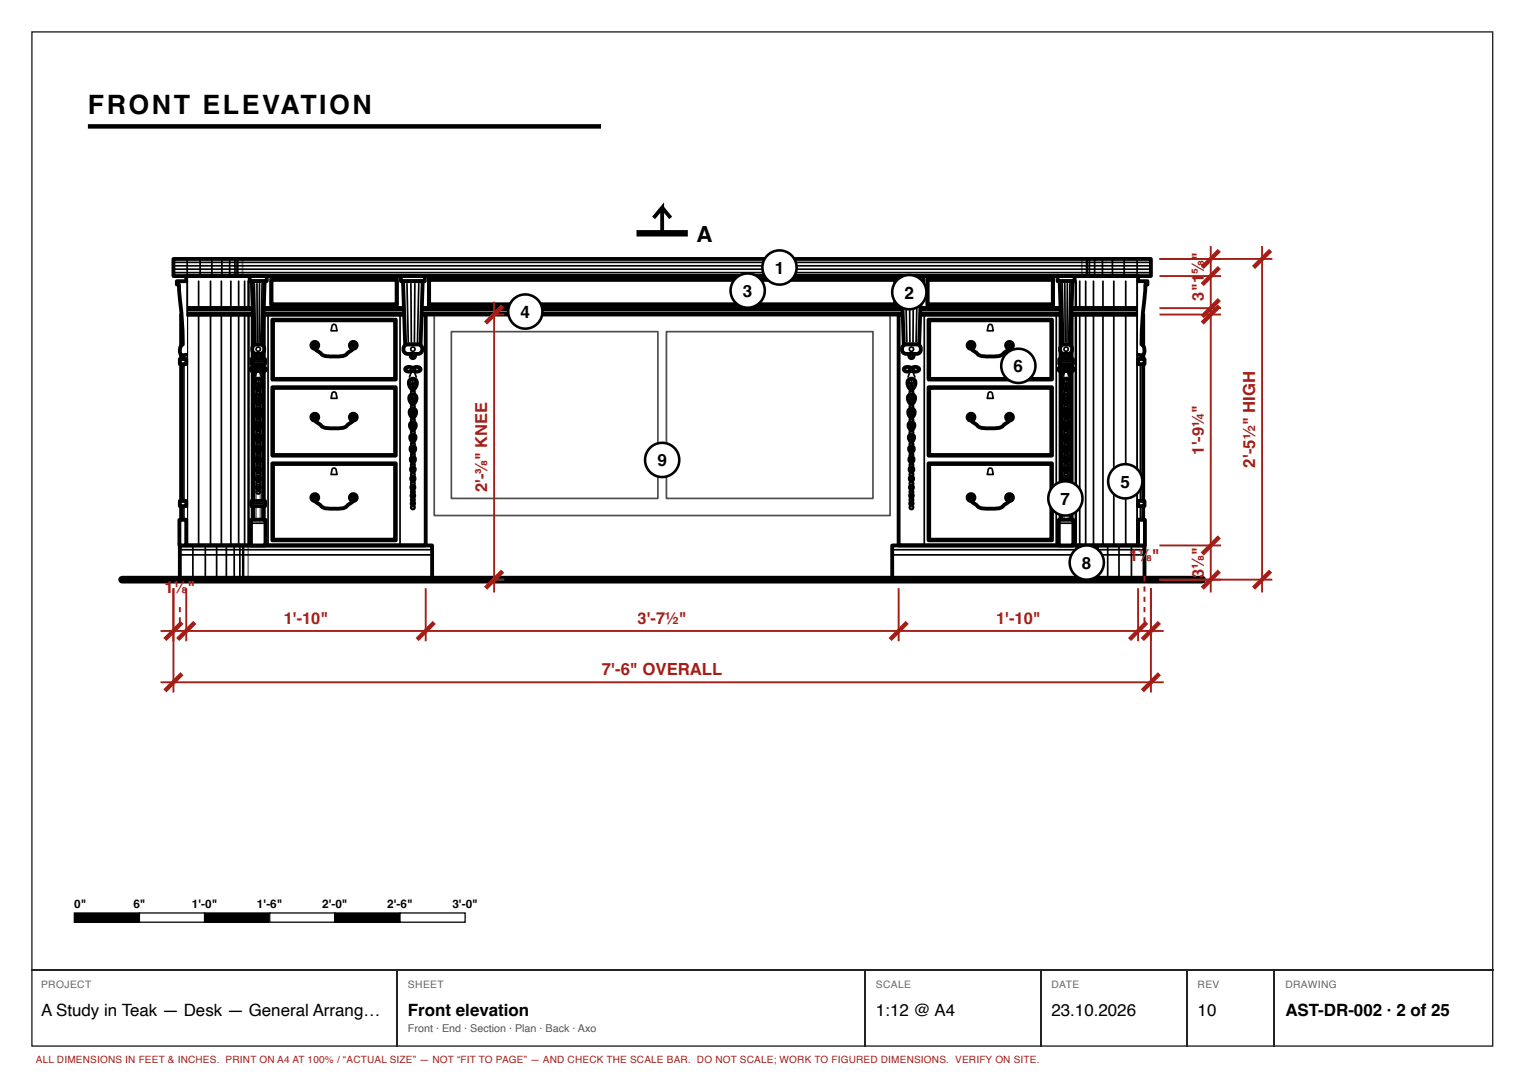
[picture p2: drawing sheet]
<svg xmlns="http://www.w3.org/2000/svg" width="297mm" height="210mm" viewBox="0 0 297 210" stroke-linecap="round" stroke-linejoin="round" font-family="sans-serif">
<path d="M6.2 6.2h284.7v197.7h-284.7z" fill="none" stroke="#222" stroke-width=".26"/>
<path d="M17.1 24.6h100" fill="none" stroke="#000" stroke-width=".88" stroke-linecap="butt"/>
<g fill="none" stroke="#000" stroke-width=".75">
<path d="M33.8 50.5h190.5v3.3h-190.5zM36.3 53.8h185.5v6.2h-185.5zM52.9 54.5h24.4v4.8h-24.4zM83.6 54.5h90.9v4.8h-90.9zM180.8 54.5h24.4v4.8h-24.4zM36.3 60h185.5v1.3h-185.5zM36.3 61.3h46.7v45h-46.7zM53.1 62.3h24v11.7h-24zM53.1 75.5h24v13.3h-24zM61.4 67.5a1.26 1.26 0 0 0 .9 1.1 2.86 2.86 0 0 0 2.8 .9h.6a2.42 2.42 0 0 0 2.2-.9 1.26 1.26 0 0 0 1-1.1M53.1 90.3h24v15h-24zM61.4 81.5a1.26 1.26 0 0 0 .9 1.1 2.86 2.86 0 0 0 2.8 .9h.6a2.42 2.42 0 0 0 2.2-.9 1.26 1.26 0 0 0 1-1.1"/>
<path d="M61.4 97.2a1.26 1.26 0 0 0 .9 1.1 2.86 2.86 0 0 0 2.8 .8h.6a2.42 2.42 0 0 0 2.2-.8 1.26 1.26 0 0 0 1-1.1M35 106.3h49.2v6.7h-49.2z"/>
<circle cx="61.4" cy="67.3" r=".67"/>
<circle cx="68.9" cy="67.3" r=".67"/>
<circle cx="61.4" cy="97" r=".67"/>
<circle cx="61.4" cy="81.3" r=".67"/>
<circle cx="68.9" cy="97" r=".67"/>
<circle cx="68.9" cy="81.3" r=".67"/>
</g>
<g fill="none" stroke="#000" stroke-width=".33">
<path d="M33.8 51.1h190.5M33.8 51.8h190.5M33.8 52.5h190.5M33.8 53.1h190.5M36.5 50.5v3.3M38.7 54.8v5.2M39 50.5v3.3M41 54.8v5.2M41.3 50.5v3.3M43.1 54.8v5.2M43.2 50.5v3.3M44.8 50.5v3.3"/>
<path d="M45 54.8v5.2M45.8 50.5v3.3M46.5 54.8v5.2M47.3 50.5v3.3M47.7 54.8v5.2M49.4 54.8v5.2M52.7 54.3h24.8v5.2h-24.8zM83.4 54.3h91.3v5.2h-91.3zM180.5 54.3h24.9v5.2h-24.9zM210.8 50.5v3.3M212.3 50.5v3.3M213.3 50.5v3.3"/>
<path d="M214.9 50.5v3.3M216.8 50.5v3.3M219.1 50.5v3.3M221.6 50.5v3.3M36.3 60.5h185.5M36.3 60.9h185.5M38.7 61.3v45M41 61.3v45M43.1 61.3v45M45 61.3v45M46.5 61.3v45M47.7 61.3v45"/>
<path d="M49.4 61.3v45M52.2 61.3v45M53.4 62.6h23.4v11h-23.4zM53.4 75.8h23.4v12.7h-23.4zM64.8 63.3l.4-.1 .3 .2 .2 1.1h-1.2zM64.8 76.5l.4-.1 .3 .2 .2 1h-1.2zM78 61.3v45M84.6 61.3h88.9v39.2h-88.9zM88 64.6h40.2v32.5h-40.2zM129.9 64.6h40.2v32.5h-40.2zM53.4 90.6h23.4v14.4h-23.4zM64.8 91.3l.4-.1 .3 .2 .2 1.1h-1.2z"/>
<path d="M35 107.1h49.2M35 108.1h49.2M37.6 106.3v6.7M40 106.3v6.7M42.2 106.3v6.7M44.1 106.3v6.7M45.6 106.3v6.7M46.7 106.3v6.7M48.4 106.3v6.7"/>
<circle cx="61.4" cy="67.3" r=".25"/>
<circle cx="68.9" cy="67.3" r=".25"/>
<circle cx="61.4" cy="97" r=".25"/>
<circle cx="61.4" cy="81.3" r=".25"/>
<circle cx="68.9" cy="97" r=".25"/>
<circle cx="68.9" cy="81.3" r=".25"/>
</g>
<path d="M46.3 50.5v3.3M48.4 54.8v5.2M211.8 50.5v3.3M48.4 61.3v45M47.4 106.3v6.7" fill="none" stroke="#000" stroke-width=".48"/>
<path d="M49.2 61.3h2.2v40h-2.2z" fill="#fff"/>
<path d="M49.2 61.3h2.2v40h-2.2z" fill="none" stroke="#000" stroke-width=".75"/>
<path d="M49.6 61.3v40M49.9 61.3v40M50.7 61.3v40M51.1 61.3v40" fill="none" stroke="#000" stroke-width=".33"/>
<path d="M49 70h2.7v1h-2.7z" fill="#fff"/>
<path d="M49 70h2.7v1h-2.7z" fill="none" stroke="#000" stroke-width=".75"/>
<path d="M49 70.5h2.7" fill="none" stroke="#000" stroke-width=".33"/>
<path d="M49 97.6h2.7v1h-2.7z" fill="#fff"/>
<path d="M49 71.7l.4-.2a.54 .54 0 0 1 .7 .1 .54 .54 0 0 1 .1 .6l-.5 .2a.54 .54 0 0 1-.6 0 .54 .54 0 0 1-.1-.7zM50.5 71.7l.4-.2a.54 .54 0 0 1 .7 .1 .54 .54 0 0 1 .1 .6l-.5 .2a.54 .54 0 0 1-.6 0 .54 .54 0 0 1-.1-.7zM49 97.6h2.7v1h-2.7z" fill="none" stroke="#000" stroke-width=".75"/>
<path d="M49 98.1h2.7" fill="none" stroke="#000" stroke-width=".33"/>
<circle cx="50.3" cy="72" r=".29" fill="#fff"/>
<g fill="none" stroke="#000" stroke-width=".75">
<path d="M49.9 73.9l.4-.1 .5 .1a1.4 1.4 0 0 1-.5 2.2 1.53 1.53 0 0 1-.4-2.2zM49.9 77l.4-.2 .4 .2a1.26 1.26 0 0 1-.4 1.9 1.38 1.38 0 0 1-.4-1.9zM50 79.8h.7a1.13 1.13 0 0 1-.4 1.7 1.24 1.24 0 0 1-.3-1.7zM50 84.8l.3-.1 .4 .1a1 1 0 0 1-.4 1.4 1 1 0 0 1-.3-1.4zM50 82.4h.7a1.02 1.02 0 0 1-.4 1.6 1.12 1.12 0 0 1-.3-1.6zM50 87.1h.6a.9 .9 0 0 1-.3 1.2 .9 .9 0 0 1-.3-1.2zM50.1 89.2h.5a.81 .81 0 0 1-.3 1.1 .81 .81 0 0 1-.2-1.1zM50.1 93l.2-.1 .3 .1 .1 .3-.4 .6-.2-.3zM50.1 91.1h.5a.73 .73 0 0 1-.3 1 .73 .73 0 0 1-.2-1zM50.1 94.7h.5v.3l-.3 .5-.2-.2z"/>
<circle cx="50.3" cy="72" r=".29"/>
<circle cx="50.3" cy="76.4" r=".21"/>
<circle cx="50.3" cy="79.3" r=".21"/>
<circle cx="50.3" cy="84.3" r=".21"/>
<circle cx="50.3" cy="90.6" r=".21"/>
<circle cx="50.3" cy="95.9" r=".21"/>
<circle cx="50.3" cy="92.5" r=".21"/>
<circle cx="50.3" cy="88.7" r=".21"/>
<circle cx="50.3" cy="86.6" r=".21"/>
<circle cx="50.3" cy="81.9" r=".21"/>
<circle cx="50.3" cy="94.2" r=".21"/>
</g>
<g fill="none" stroke="#000" stroke-width=".33">
<path d="M49.9 74.3l.4 1.3M49.9 77.3l.4 1.2M50.2 72.2l-.5 1.3M50.3 74.1v1.5M50.3 77.1v1.4M50.3 79.9v1.2M50.5 72.2l.5 1.3M50.7 77.3l-.4 1.2M50.8 74.3l-.5 1.3M50 80.1l.3 1M50 82.6l.3 1M50 85l.3 .9"/>
<path d="M50.1 87.3l.2 .7M50.1 89.3l.2 .7M50.1 91.3l.2 .6M50.1 93.1l.2 .6M50.2 94.8l.1 .5M50.3 82.5v1.1M50.3 84.9v1M50.3 87.1v.9M50.3 89.2v.8M50.3 91.2v.7M50.3 93v.7M50.3 94.8v.5"/>
<path d="M50.5 94.8l-.2 .5M50.5 93.1l-.2 .6M50.5 91.3l-.2 .6M50.6 89.3l-.3 .7M50.6 87.3l-.3 .7M50.6 85l-.3 .9M50.6 82.6l-.3 1M50.7 80.1l-.4 1"/>
</g>
<path d="M48.9 101.3h2.8v5h-2.8z" fill="#fff"/>
<path d="M48.9 101.3h2.8v5h-2.8z" fill="none" stroke="#000" stroke-width=".75"/>
<path d="M48.9 102h2.8" fill="none" stroke="#000" stroke-width=".33"/>
<path d="M48.7 53.8h3.3v1h-3.3z" fill="#fff"/>
<path d="M48.7 53.8h3.3v1h-3.3z" fill="none" stroke="#000" stroke-width=".75"/>
<path d="M49.1 54.8h2.5l-.4 12.3h-1.7z" fill="#fff"/>
<path d="M49.1 54.8h2.5l-.4 12.3h-1.7z" fill="none" stroke="#000" stroke-width=".75"/>
<path d="M49.6 55.3l.2 11.3M50.1 55.3l.1 11.3M50.6 55.3l-.1 11.3M51.1 55.3l-.3 11.3" fill="none" stroke="#000" stroke-width=".33"/>
<path d="M49.4 67.4l.4-.3h.9a.92 .92 0 0 1 .8 .9 .92 .92 0 0 1-.8 1h-.7a.93 .93 0 0 1-.8-.6 .93 .93 0 0 1 .2-1z" fill="#fff"/>
<path d="M49.4 67.4l.4-.3h.9a.92 .92 0 0 1 .8 .9 .92 .92 0 0 1-.8 1h-.7a.93 .93 0 0 1-.8-.6 .93 .93 0 0 1 .2-1z" fill="none" stroke="#000" stroke-width=".75"/>
<circle cx="50.3" cy="68" r=".42" fill="none" stroke="#000" stroke-width=".33"/>
<circle cx="50.3" cy="69.4" r=".42" fill="#fff"/>
<circle cx="50.3" cy="69.4" r=".42" fill="none" stroke="#000" stroke-width=".75"/>
<path d="M35.3 61.3h1v40h-1z" fill="#fff"/>
<path d="M36.3 61.3h-1v40h1" fill="none" stroke="#000" stroke-width=".75"/>
<path d="M35.8 61.3v40" fill="none" stroke="#000" stroke-width=".33"/>
<path d="M35 70h1.3v1h-1.3z" fill="#fff"/>
<path d="M35 70h1.3v1h-1.3z" fill="none" stroke="#000" stroke-width=".75"/>
<path d="M35 97.6h1.3v1h-1.3z" fill="#fff"/>
<path d="M35 97.6h1.3v1h-1.3z" fill="none" stroke="#000" stroke-width=".75"/>
<path d="M35 101.3h1.3v5h-1.3z" fill="#fff"/>
<path d="M35 101.3h1.3v5h-1.3z" fill="none" stroke="#000" stroke-width=".75"/>
<path d="M34.5 54.8h1.8v14.3l-.8 .2a1.42 1.42 0 0 1 .1-2.2 82 82 0 0 0-.7-10v-1.6h-.4z" fill="#fff"/>
<path d="M36.3 54.8h-1.8v.7h.4l.1 2.3a71.8 71.8 0 0 1 .6 9.3 1.42 1.42 0 0 0-.1 2.2l.8-.2M79.1 71.7l.5-.2a.54 .54 0 0 1 .6 .1 .54 .54 0 0 1 .1 .6l-.4 .2a.54 .54 0 0 1-.7 0 .54 .54 0 0 1-.1-.7zM80.6 71.7l.5-.2a.54 .54 0 0 1 .6 .1 .54 .54 0 0 1 .1 .6l-.4 .2a.54 .54 0 0 1-.7 0 .54 .54 0 0 1-.1-.7z" fill="none" stroke="#000" stroke-width=".75"/>
<circle cx="80.5" cy="72" r=".29" fill="#fff"/>
<g fill="none" stroke="#000" stroke-width=".75">
<path d="M80 73.9l.5-.1 .4 .1a1.4 1.4 0 0 1-.4 2.2 1.53 1.53 0 0 1-.5-2.2zM80.1 77l.4-.2 .4 .2a1.26 1.26 0 0 1-.4 1.9 1.38 1.38 0 0 1-.4-1.9zM80.1 79.8h.7a1.13 1.13 0 0 1-.3 1.7 1.24 1.24 0 0 1-.4-1.7zM80.1 84.8l.4-.1 .3 .1a1 1 0 0 1-.3 1.4 1 1 0 0 1-.4-1.4zM80.1 82.4h.7a1.02 1.02 0 0 1-.3 1.6 1.12 1.12 0 0 1-.4-1.6zM80.2 87.1h.6a.9 .9 0 0 1-.3 1.2 .9 .9 0 0 1-.3-1.2zM80.2 89.2h.5a.81 .81 0 0 1-.2 1.1 .81 .81 0 0 1-.3-1.1zM80.2 93l.3-.1 .2 .1 .1 .3-.3 .6-.3-.3zM80.2 91.1h.5a.73 .73 0 0 1-.2 1 .73 .73 0 0 1-.3-1zM80.2 94.7h.5l.1 .3-.3 .5-.3-.2zM80.3 96.4h.4v.2l-.2 .5-.2-.3zM80.3 97.9h.4v.2l-.2 .5-.2-.3z"/>
<circle cx="80.5" cy="72" r=".29"/>
<circle cx="80.5" cy="76.4" r=".21"/>
<circle cx="80.5" cy="79.3" r=".21"/>
<circle cx="80.5" cy="84.3" r=".21"/>
<circle cx="80.5" cy="90.6" r=".21"/>
<circle cx="80.5" cy="97.4" r=".21"/>
<circle cx="80.5" cy="95.9" r=".21"/>
<circle cx="80.5" cy="92.5" r=".21"/>
<circle cx="80.5" cy="86.6" r=".21"/>
<circle cx="80.5" cy="88.7" r=".21"/>
<circle cx="80.5" cy="81.9" r=".21"/>
<circle cx="80.5" cy="94.2" r=".21"/>
<circle cx="80.5" cy="98.9" r=".21"/>
</g>
<g fill="none" stroke="#000" stroke-width=".33">
<path d="M80 74.3l.5 1.3M80.1 77.3l.4 1.2M80.3 72.2l-.5 1.3M80.5 74.1v1.5M80.5 77.1v1.4M80.5 79.9v1.2M80.6 72.2l.5 1.3M80.9 77.3l-.4 1.2M80.9 74.3l-.4 1.3M80.1 80.1l.4 1M80.1 82.6l.4 1M80.2 85l.3 .9"/>
<path d="M80.2 87.3l.3 .7M80.2 89.3l.3 .7M80.3 91.3l.2 .6M80.3 93.1l.2 .6M80.3 94.8l.2 .5M80.3 96.5l.2 .4M80.3 98l.2 .4M80.5 82.5v1.1M80.5 84.9v1M80.5 87.1v.9M80.5 89.2v.8M80.5 91.2v.7"/>
<path d="M80.5 93v.7M80.5 94.8v.5M80.5 96.4v.5M80.5 97.9v.5M80.6 98l-.1 .4M80.6 96.5l-.1 .4M80.6 94.8l-.1 .5M80.7 93.1l-.2 .6M80.7 91.3l-.2 .6M80.7 89.3l-.2 .7M80.7 87.3l-.2 .7M80.8 85l-.3 .9"/>
<path d="M80.8 82.6l-.3 1M80.8 80.1l-.3 1"/>
</g>
<path d="M78.1 53.8h4.7v1h-4.7z" fill="#fff"/>
<path d="M78.1 53.8h4.7v1h-4.7z" fill="none" stroke="#000" stroke-width=".75"/>
<path d="M78.5 54.8h3.9l-.4 12.3h-3z" fill="#fff"/>
<path d="M78.5 54.8h3.9l-.4 12.3h-3z" fill="none" stroke="#000" stroke-width=".75"/>
<path d="M79.3 55.3l.3 11.3M80.1 55.3l.1 11.3M80.8 55.3v11.3M81.6 55.3l-.2 11.3" fill="none" stroke="#000" stroke-width=".33"/>
<path d="M78.9 67.4l.6-.3h2a.92 .92 0 0 1 .8 .9 .92 .92 0 0 1-.8 1h-2a.93 .93 0 0 1-.8-.6 .93 .93 0 0 1 .2-1z" fill="#fff"/>
<path d="M78.9 67.4l.6-.3h2a.92 .92 0 0 1 .8 .9 .92 .92 0 0 1-.8 1h-2a.93 .93 0 0 1-.8-.6 .93 .93 0 0 1 .2-1z" fill="none" stroke="#000" stroke-width=".75"/>
<circle cx="80.5" cy="68" r=".42" fill="none" stroke="#000" stroke-width=".33"/>
<circle cx="80.5" cy="69.4" r=".42" fill="#fff"/>
<g fill="none" stroke="#000" stroke-width=".75">
<path d="M175.1 61.3h46.7v45h-46.7zM181 62.3h24v11.7h-24zM181 75.5h24v13.3h-24zM189.2 67.5a1.26 1.26 0 0 0 1 1.1 2.86 2.86 0 0 0 2.8 .9h.6a2.42 2.42 0 0 0 2.2-.9 1.26 1.26 0 0 0 .9-1.1M181 90.3h24v15h-24zM189.2 81.5a1.26 1.26 0 0 0 1 1.1 2.86 2.86 0 0 0 2.8 .9h.6a2.42 2.42 0 0 0 2.2-.9 1.26 1.26 0 0 0 .9-1.1M189.2 97.2a1.26 1.26 0 0 0 1 1.1 2.86 2.86 0 0 0 2.8 .8h.6a2.42 2.42 0 0 0 2.2-.8 1.26 1.26 0 0 0 .9-1.1M173.9 106.3h49.1v6.7h-49.1z"/>
<circle cx="80.5" cy="69.4" r=".42"/>
<circle cx="189.2" cy="67.3" r=".67"/>
<circle cx="196.7" cy="67.3" r=".67"/>
<circle cx="189.2" cy="97" r=".67"/>
<circle cx="189.2" cy="81.3" r=".67"/>
<circle cx="196.7" cy="97" r=".67"/>
<circle cx="196.7" cy="81.3" r=".67"/>
</g>
<g fill="none" stroke="#000" stroke-width=".33">
<path d="M208.7 54.8v5.2M210.4 54.8v5.2M211.6 54.8v5.2M213.1 54.8v5.2M215 54.8v5.2M217.1 54.8v5.2M219.4 54.8v5.2M180.1 61.3v45M181.3 62.6h23.4v11h-23.4zM181.3 75.8h23.4v12.7h-23.4zM192.7 63.3l.4-.1 .2 .2 .3 1.1h-1.2zM192.7 76.5l.4-.1 .2 .2 .3 1h-1.2z"/>
<path d="M205.9 61.3v45M208.7 61.3v45M210.4 61.3v45M211.6 61.3v45M213.1 61.3v45M215 61.3v45M217.1 61.3v45M219.4 61.3v45M181.3 90.6h23.4v14.4h-23.4zM192.7 91.3l.4-.1 .2 .2 .3 1.1h-1.2zM173.9 107.1h49.1M173.9 108.1h49.1"/>
<path d="M209.7 106.3v6.7M211.3 106.3v6.7M212.5 106.3v6.7M214 106.3v6.7M215.9 106.3v6.7M218.1 106.3v6.7M220.5 106.3v6.7"/>
<circle cx="189.2" cy="67.3" r=".25"/>
<circle cx="196.7" cy="67.3" r=".25"/>
<circle cx="189.2" cy="97" r=".25"/>
<circle cx="189.2" cy="81.3" r=".25"/>
<circle cx="196.7" cy="97" r=".25"/>
<circle cx="196.7" cy="81.3" r=".25"/>
</g>
<path d="M209.7 54.8v5.2M209.7 61.3v45M210.7 106.3v6.7" fill="none" stroke="#000" stroke-width=".48"/>
<path d="M206.7 61.3h2.2v40h-2.2z" fill="#fff"/>
<path d="M206.7 61.3h2.2v40h-2.2z" fill="none" stroke="#000" stroke-width=".75"/>
<path d="M207 61.3v40M207.4 61.3v40M208.2 61.3v40M208.5 61.3v40" fill="none" stroke="#000" stroke-width=".33"/>
<path d="M206.4 70h2.7v1h-2.7z" fill="#fff"/>
<path d="M206.4 70h2.7v1h-2.7z" fill="none" stroke="#000" stroke-width=".75"/>
<path d="M206.4 70.5h2.7" fill="none" stroke="#000" stroke-width=".33"/>
<path d="M206.4 97.6h2.7v1h-2.7z" fill="#fff"/>
<path d="M206.4 71.7l.5-.2a.54 .54 0 0 1 .6 .1 .54 .54 0 0 1 .1 .6l-.4 .2a.54 .54 0 0 1-.7 0 .54 .54 0 0 1-.1-.7zM207.9 71.7l.5-.2a.54 .54 0 0 1 .6 .1 .54 .54 0 0 1 .1 .6l-.4 .2a.54 .54 0 0 1-.7 0 .54 .54 0 0 1-.1-.7zM206.4 97.6h2.7v1h-2.7z" fill="none" stroke="#000" stroke-width=".75"/>
<path d="M206.4 98.1h2.7" fill="none" stroke="#000" stroke-width=".33"/>
<circle cx="207.8" cy="72" r=".29" fill="#fff"/>
<g fill="none" stroke="#000" stroke-width=".75">
<path d="M207.3 73.9l.5-.1 .4 .1a1.4 1.4 0 0 1-.4 2.2 1.53 1.53 0 0 1-.5-2.2zM207.4 77l.4-.2 .4 .2a1.26 1.26 0 0 1-.4 1.9 1.38 1.38 0 0 1-.4-1.9zM207.4 79.8h.7a1.13 1.13 0 0 1-.3 1.7 1.24 1.24 0 0 1-.4-1.7zM207.4 84.8l.4-.1 .3 .1a1 1 0 0 1-.3 1.4 1 1 0 0 1-.4-1.4zM207.4 82.4h.7a1.02 1.02 0 0 1-.3 1.6 1.12 1.12 0 0 1-.4-1.6zM207.5 87.1h.6a.9 .9 0 0 1-.3 1.2 .9 .9 0 0 1-.3-1.2zM207.5 89.2h.5a.81 .81 0 0 1-.2 1.1 .81 .81 0 0 1-.3-1.1zM207.5 93l.3-.1 .2 .1 .1 .3-.3 .6-.3-.3zM207.5 91.1h.5a.73 .73 0 0 1-.2 1 .73 .73 0 0 1-.3-1zM207.5 94.7h.5l.1 .3-.3 .5-.3-.2z"/>
<circle cx="207.8" cy="72" r=".29"/>
<circle cx="207.8" cy="76.4" r=".21"/>
<circle cx="207.8" cy="79.3" r=".21"/>
<circle cx="207.8" cy="84.3" r=".21"/>
<circle cx="207.8" cy="90.6" r=".21"/>
<circle cx="207.8" cy="95.9" r=".21"/>
<circle cx="207.8" cy="86.6" r=".21"/>
<circle cx="207.8" cy="92.5" r=".21"/>
<circle cx="207.8" cy="88.7" r=".21"/>
<circle cx="207.8" cy="94.2" r=".21"/>
<circle cx="207.8" cy="81.9" r=".21"/>
</g>
<g fill="none" stroke="#000" stroke-width=".33">
<path d="M207.3 74.3l.5 1.3M207.4 77.3l.4 1.2M207.6 72.2l-.5 1.3M207.8 74.1v1.5M207.8 77.1v1.4M207.8 79.9v1.2M207.9 72.2l.5 1.3M208.2 77.3l-.4 1.2M208.2 74.3l-.4 1.3M207.4 80.1l.4 1M207.4 82.6l.4 1M207.5 85l.3 .9"/>
<path d="M207.5 87.3l.3 .7M207.5 89.3l.3 .7M207.6 91.3l.2 .6M207.6 93.1l.2 .6M207.6 94.8l.2 .5M207.8 82.5v1.1M207.8 84.9v1M207.8 87.1v.9M207.8 89.2v.8M207.8 91.2v.7M207.8 93v.7M207.8 94.8v.5"/>
<path d="M207.9 94.8l-.1 .5M208 93.1l-.2 .6M208 91.3l-.2 .6M208 89.3l-.2 .7M208 87.3l-.2 .7M208.1 85l-.3 .9M208.1 82.6l-.3 1M208.1 80.1l-.3 1"/>
</g>
<path d="M206.4 101.3h2.8v5h-2.8z" fill="#fff"/>
<path d="M206.4 101.3h2.8v5h-2.8z" fill="none" stroke="#000" stroke-width=".75"/>
<path d="M206.4 102h2.8" fill="none" stroke="#000" stroke-width=".33"/>
<path d="M206.1 53.8h3.3v1h-3.3z" fill="#fff"/>
<path d="M206.1 53.8h3.3v1h-3.3z" fill="none" stroke="#000" stroke-width=".75"/>
<path d="M206.5 54.8h2.5l-.4 12.3h-1.7z" fill="#fff"/>
<path d="M206.5 54.8h2.5l-.4 12.3h-1.7z" fill="none" stroke="#000" stroke-width=".75"/>
<path d="M207 55.3l.3 11.3M207.5 55.3l.1 11.3M208 55.3l-.1 11.3M208.5 55.3l-.2 11.3" fill="none" stroke="#000" stroke-width=".33"/>
<path d="M206.8 67.4l.5-.3h.8a.92 .92 0 0 1 .8 .9 .92 .92 0 0 1-.8 1h-.7a.93 .93 0 0 1-.8-.6 .93 .93 0 0 1 .2-1z" fill="#fff"/>
<path d="M206.8 67.4l.5-.3h.8a.92 .92 0 0 1 .8 .9 .92 .92 0 0 1-.8 1h-.7a.93 .93 0 0 1-.8-.6 .93 .93 0 0 1 .2-1z" fill="none" stroke="#000" stroke-width=".75"/>
<circle cx="207.8" cy="68" r=".42" fill="none" stroke="#000" stroke-width=".33"/>
<circle cx="207.8" cy="69.4" r=".42" fill="#fff"/>
<circle cx="207.8" cy="69.4" r=".42" fill="none" stroke="#000" stroke-width=".75"/>
<path d="M221.8 61.3h1v40h-1z" fill="#fff"/>
<path d="M221.8 61.3h1v40h-1" fill="none" stroke="#000" stroke-width=".75"/>
<path d="M222.2 61.3v40" fill="none" stroke="#000" stroke-width=".33"/>
<path d="M221.8 70h1.2v1h-1.2z" fill="#fff"/>
<path d="M221.8 70h1.2v1h-1.2z" fill="none" stroke="#000" stroke-width=".75"/>
<path d="M221.8 97.6h1.2v1h-1.2z" fill="#fff"/>
<path d="M221.8 97.6h1.2v1h-1.2z" fill="none" stroke="#000" stroke-width=".75"/>
<path d="M221.8 101.3h1.3v5h-1.3z" fill="#fff"/>
<path d="M221.8 101.3h1.3v5h-1.3z" fill="none" stroke="#000" stroke-width=".75"/>
<path d="M221.8 54.8h1.8v.7h-.4l-.1 2.3a71.8 71.8 0 0 0-.6 9.3 1.42 1.42 0 0 1 .1 2.2l-.8-.2z" fill="#fff"/>
<path d="M221.8 54.8h1.8v.7h-.4l-.1 2.3a71.8 71.8 0 0 0-.6 9.3 1.42 1.42 0 0 1 .1 2.2l-.8-.2M176.3 71.7l.4-.2a.54 .54 0 0 1 .7 .1 .54 .54 0 0 1 .1 .6l-.5 .2a.54 .54 0 0 1-.6 0 .54 .54 0 0 1-.1-.7zM177.8 71.7l.4-.2a.54 .54 0 0 1 .7 .1 .54 .54 0 0 1 .1 .6l-.5 .2a.54 .54 0 0 1-.6 0 .54 .54 0 0 1-.1-.7z" fill="none" stroke="#000" stroke-width=".75"/>
<circle cx="177.6" cy="72" r=".29" fill="#fff"/>
<g fill="none" stroke="#000" stroke-width=".75">
<path d="M177.2 73.9l.4-.1 .5 .1a1.4 1.4 0 0 1-.5 2.2 1.53 1.53 0 0 1-.4-2.2zM177.2 77l.4-.2 .4 .2a1.26 1.26 0 0 1-.4 1.9 1.38 1.38 0 0 1-.4-1.9zM177.3 79.8h.7a1.13 1.13 0 0 1-.4 1.7 1.24 1.24 0 0 1-.3-1.7zM177.3 84.8l.3-.1 .4 .1a1 1 0 0 1-.4 1.4 1 1 0 0 1-.3-1.4zM177.3 82.4h.7a1.02 1.02 0 0 1-.4 1.6 1.12 1.12 0 0 1-.3-1.6zM177.3 87.1h.6a.9 .9 0 0 1-.3 1.2 .9 .9 0 0 1-.3-1.2zM177.4 89.2h.5a.81 .81 0 0 1-.3 1.1 .81 .81 0 0 1-.2-1.1zM177.4 93l.2-.1 .3 .1 .1 .3-.4 .6-.2-.3zM177.4 91.1h.5a.73 .73 0 0 1-.3 1 .73 .73 0 0 1-.2-1zM177.4 94.7h.5v.3l-.3 .5-.2-.2zM177.4 96.4h.4l.1 .2-.3 .5-.2-.3zM177.4 97.9h.4l.1 .2-.3 .5-.1-.3z"/>
<circle cx="177.6" cy="72" r=".29"/>
<circle cx="177.6" cy="76.4" r=".21"/>
<circle cx="177.6" cy="79.3" r=".21"/>
<circle cx="177.6" cy="84.3" r=".21"/>
<circle cx="177.6" cy="90.6" r=".21"/>
<circle cx="177.6" cy="97.4" r=".21"/>
<circle cx="177.6" cy="95.9" r=".21"/>
<circle cx="177.6" cy="92.5" r=".21"/>
<circle cx="177.6" cy="88.7" r=".21"/>
<circle cx="177.6" cy="86.6" r=".21"/>
<circle cx="177.6" cy="94.2" r=".21"/>
<circle cx="177.6" cy="81.9" r=".21"/>
<circle cx="177.6" cy="98.9" r=".21"/>
</g>
<g fill="none" stroke="#000" stroke-width=".33">
<path d="M177.2 74.3l.4 1.3M177.2 77.3l.4 1.2M177.5 72.2l-.5 1.3M177.6 74.1v1.5M177.6 77.1v1.4M177.6 79.9v1.2M177.8 72.2l.5 1.3M178 77.3l-.4 1.2M178.1 74.3l-.5 1.3M177.3 80.1l.3 1M177.3 82.6l.3 1M177.3 85l.3 .9"/>
<path d="M177.4 87.3l.2 .7M177.4 89.3l.2 .7M177.4 91.3l.2 .6M177.4 93.1l.2 .6M177.5 94.8l.1 .5M177.5 96.5l.1 .4M177.5 98l.1 .4M177.6 82.5v1.1M177.6 84.9v1M177.6 87.1v.9M177.6 89.2v.8M177.6 91.2v.7"/>
<path d="M177.6 93v.7M177.6 94.8v.5M177.6 96.4v.5M177.6 97.9v.5M177.8 98l-.2 .4M177.8 96.5l-.2 .4M177.8 94.8l-.2 .5M177.8 93.1l-.2 .6M177.8 91.3l-.2 .6M177.9 89.3l-.3 .7M177.9 87.3l-.3 .7M177.9 85l-.3 .9"/>
<path d="M178 82.6l-.4 1M178 80.1l-.4 1"/>
</g>
<path d="M175.3 53.8h4.7v1h-4.7z" fill="#fff"/>
<path d="M175.3 53.8h4.7v1h-4.7z" fill="none" stroke="#000" stroke-width=".75"/>
<path d="M175.7 54.8h3.8l-.4 12.3h-3z" fill="#fff"/>
<path d="M175.7 54.8h3.8l-.4 12.3h-3z" fill="none" stroke="#000" stroke-width=".75"/>
<path d="M176.5 55.3l.2 11.3M177.2 55.3l.1 11.3M178 55.3l-.1 11.3M178.8 55.3l-.3 11.3" fill="none" stroke="#000" stroke-width=".33"/>
<path d="M176 67.4l.6-.3h2a.92 .92 0 0 1 .9 .9 .92 .92 0 0 1-.9 1h-2a.93 .93 0 0 1-.8-.6 .93 .93 0 0 1 .2-1z" fill="#fff"/>
<path d="M176 67.4l.6-.3h2a.92 .92 0 0 1 .9 .9 .92 .92 0 0 1-.9 1h-2a.93 .93 0 0 1-.8-.6 .93 .93 0 0 1 .2-1z" fill="none" stroke="#000" stroke-width=".75"/>
<circle cx="177.6" cy="68" r=".42" fill="none" stroke="#000" stroke-width=".33"/>
<circle cx="177.6" cy="69.4" r=".42" fill="#fff"/>
<circle cx="177.6" cy="69.4" r=".42" fill="none" stroke="#000" stroke-width=".75"/>
<path d="M23.8 113h210.5" fill="none" stroke="#000" stroke-width="1.5"/>
<path d="M33.8 114.6v10.4M36.3 114.6v10.4M83 114.6v10.4M175.1 114.6v10.4M221.8 114.6v10.4M224.3 114.6v10.4M31.3 123h195.5" fill="none" stroke="#a51d17" stroke-width=".37"/>
<path d="M35.5 121.3l-3.4 3.3M38 121.3l-3.4 3.3M84.6 121.3l-3.3 3.3M176.8 121.3l-3.3 3.3M223.5 121.3l-3.4 3.3M226 121.3l-3.4 3.3" fill="none" stroke="#a51d17" stroke-width=".85" stroke-linecap="butt"/>
<g fill="#a51d17">
<path d="M34.9 120.3h.3v1h-.3zM34.9 118.3h.3v1h-.3z"/>
<path d="M222.9 120.3h.3v1h-.3zM222.9 118.3h.3v1h-.3zM222.9 116.3h.3v1h-.3zM222.9 114.3h.3v1h-.3zM222.9 112.3h.3v1h-.3z"/>
</g>
<g fill="none" stroke="#a51d17" stroke-width=".37">
<path d="M96.3 58.8v56.7M226 50.5h22M226 53.8h12M236 48v67.5M246 48v67.5M96.3 61.3h2M226 60h12M226 61.3h12M33.8 114.6v20.4M96.3 113h2M224.3 114.6v20.4M226 106.3h12"/>
<path d="M226 113h22M31.3 133h195.5"/>
</g>
<path d="M98 59.6l-3.4 3.4M237.6 48.8l-3.3 3.3M237.6 52.1l-3.3 3.4M237.6 58.4l-3.3 3.3M237.6 59.6l-3.3 3.4M247.6 48.8l-3.3 3.3M98 111.3l-3.4 3.3M237.6 104.6l-3.3 3.4M237.6 111.3l-3.3 3.3M247.6 111.3l-3.3 3.3M35.5 131.3l-3.4 3.3M226 131.3l-3.4 3.3" fill="none" stroke="#a51d17" stroke-width=".85" stroke-linecap="butt"/>
<path d="M124 45.5h10" fill="none" stroke="#000" stroke-width="1.3" stroke-linecap="butt"/>
<path d="M127.4 42.5l1.6-2v5M129 40.5l1.7 2" fill="none" stroke="#000" stroke-width=".75" stroke-linecap="butt"/>
<circle cx="151.9" cy="52.1" r="3.3" fill="#fff"/>
<circle cx="151.9" cy="52.1" r="3.3" fill="none" stroke="#000" stroke-width=".5"/>
<circle cx="177.2" cy="56.9" r="3.3" fill="#fff"/>
<circle cx="177.2" cy="56.9" r="3.3" fill="none" stroke="#000" stroke-width=".5"/>
<circle cx="145.7" cy="56.6" r="3.3" fill="#fff"/>
<circle cx="145.7" cy="56.6" r="3.3" fill="none" stroke="#000" stroke-width=".5"/>
<circle cx="102.4" cy="60.7" r="3.3" fill="#fff"/>
<circle cx="102.4" cy="60.7" r="3.3" fill="none" stroke="#000" stroke-width=".5"/>
<circle cx="219.3" cy="93.8" r="3.3" fill="#fff"/>
<circle cx="219.3" cy="93.8" r="3.3" fill="none" stroke="#000" stroke-width=".5"/>
<circle cx="198.5" cy="71.3" r="3.3" fill="#fff"/>
<circle cx="198.5" cy="71.3" r="3.3" fill="none" stroke="#000" stroke-width=".5"/>
<circle cx="207.6" cy="97.1" r="3.3" fill="#fff"/>
<circle cx="207.6" cy="97.1" r="3.3" fill="none" stroke="#000" stroke-width=".5"/>
<circle cx="211.8" cy="109.6" r="3.3" fill="#fff"/>
<circle cx="211.8" cy="109.6" r="3.3" fill="none" stroke="#000" stroke-width=".5"/>
<circle cx="129" cy="89.6" r="3.3" fill="#fff"/>
<circle cx="129" cy="89.6" r="3.3" fill="none" stroke="#000" stroke-width=".5"/>
<path d="M14.5 177.9h12.7v1.8h-12.7z" fill="#000"/>
<path d="M14.5 177.9h12.7v1.8h-12.7z" fill="none" stroke="#000" stroke-width=".25"/>
<path d="M27.2 177.9h12.7v1.8h-12.7z" fill="#fff"/>
<path d="M27.2 177.9h12.7v1.8h-12.7zM39.9 177.9h12.7v1.8h-12.7z" fill="none" stroke="#000" stroke-width=".25"/>
<path d="M39.9 177.9h12.7v1.8h-12.7z" fill="#000"/>
<path d="M52.6 177.9h12.7v1.8h-12.7z" fill="#fff"/>
<path d="M52.6 177.9h12.7v1.8h-12.7zM65.3 177.9h12.7v1.8h-12.7z" fill="none" stroke="#000" stroke-width=".25"/>
<path d="M65.3 177.9h12.7v1.8h-12.7z" fill="#000"/>
<path d="M78 177.9h12.6v1.8h-12.6z" fill="#fff"/>
<path d="M78 177.9h12.6v1.8h-12.6z" fill="none" stroke="#000" stroke-width=".25"/>
<path d="M6.1 189h284.9M77.4 189.2v14.8M168.7 189.2v14.8M202.8 189.2v14.8M231.4 189.2v14.8M248.3 189.2v14.8" fill="none" stroke="#222" stroke-width=".26"/>
<text font-size="5.2" x="17.1" y="22.1">FRONT ELEVATION</text>
<text font-size="4.3" x="135.7" y="47.1">A</text>
<g font-size="3.3">
<text x="151" y="53.4">1</text>
<text x="144.8" y="57.9">3</text>
<text x="176.3" y="58.2">2</text>
<text x="101.5" y="62">4</text>
<text x="197.5" y="72.5">6</text>
<text x="128.1" y="90.9">9</text>
<text x="218.4" y="95">5</text>
<text x="206.7" y="98.4">7</text>
<text x="210.9" y="110.9">8</text>
<text x="8" y="197.9">A Study in Teak — Desk — General Arrang…</text>
<text x="79.5" y="197.9">Front elevation</text>
<text x="170.7" y="197.9">1:12 @ A4</text>
<text x="204.9" y="197.9">23.10.2026</text>
<text x="233.4" y="197.9">10</text>
<text x="250.5" y="197.9">AST-DR-002 · 2 of 25</text>
</g>
<g font-size="3.3" fill="#a51d17">
<text x="244.6" y="91.1" transform="rotate(-90 244.6 91.1)">2'-5½&quot; HIGH</text>
<text x="117.3" y="131.6">7'-6&quot; OVERALL</text>
</g>
<g font-size="3.2" fill="#a51d17">
<text x="234.6" y="53.3" transform="rotate(-90 234.6 53.3)">⅝&quot;</text>
<text x="234.6" y="58.6" transform="rotate(-90 234.6 58.6)">3&quot;1</text>
<text x="234.6" y="88.6" transform="rotate(-90 234.6 88.6)">1'-9¼&quot;</text>
<text x="95" y="95.9" transform="rotate(-90 95 95.9)">2'-⅜&quot; KNEE</text>
<text x="220.1" y="109.3">1⅛&quot;</text>
<text x="234.6" y="112.6" transform="rotate(-90 234.6 112.6)">3⅛&quot;</text>
<text x="32.1" y="115.6">1</text>
<text x="33.8" y="115.6">⅛</text>
<text x="36.5" y="115.6">&quot;</text>
<text x="55.3" y="121.6">1'-10&quot;</text>
<text x="124.3" y="121.6">3'-7½&quot;</text>
<text x="194.1" y="121.6">1'-10&quot;</text>
</g>
<g font-size="2.3">
<text x="14.5" y="176.9">0&quot;</text>
<text x="26" y="176.9">6&quot;</text>
<text x="37.4" y="176.9">1'-0&quot;</text>
<text x="50.1" y="176.9">1'-6&quot;</text>
<text x="62.8" y="176.9">2'-0&quot;</text>
<text x="75.5" y="176.9">2'-6&quot;</text>
<text x="88.2" y="176.9">3'-0&quot;</text>
</g>
<text font-size="2.1" fill="#555" x="79.5" y="201.1">Front · End · Section · Plan · Back · Axo</text>
<g font-size="2" fill="#666">
<text x="8" y="192.6">PROJECT</text>
<text x="79.5" y="192.6">SHEET</text>
<text x="170.7" y="192.6">SCALE</text>
<text x="204.9" y="192.6">DATE</text>
<text x="233.4" y="192.6">REV</text>
<text x="250.5" y="192.6">DRAWING</text>
</g>
<text font-size="1.9" fill="#a51d17" x="7" y="207.2">ALL DIMENSIONS IN FEET &amp; INCHES. PRINT ON A4 AT 100% / “ACTUAL SIZE” — NOT “FIT TO PAGE” — AND CHECK THE SCALE BAR. DO NOT SCALE; WORK TO FIGURED DIMENSIONS. VERIFY ON SITE.</text>
</svg>
